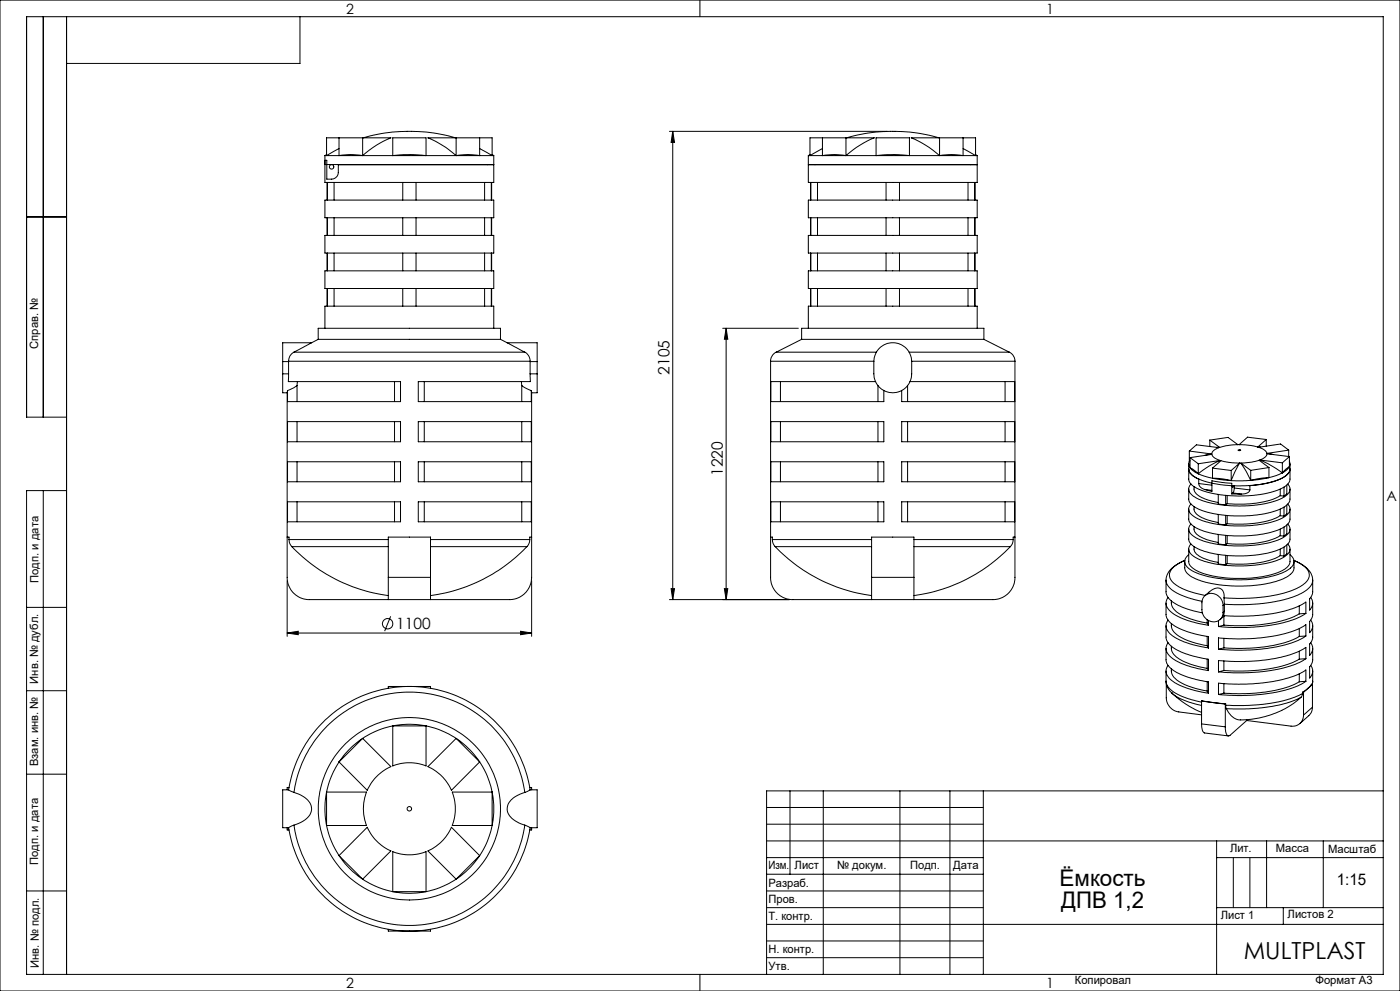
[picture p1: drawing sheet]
<svg xmlns="http://www.w3.org/2000/svg" width="420mm" height="297mm" viewBox="0 0 420 297" stroke-linecap="round" stroke-linejoin="round" font-family="sans-serif">
<g fill="none" stroke="#000" stroke-width=".3">
<path d="M0 0h420v297h-420zM13 5v120M20 5v287M90 5v14h-70M210 0v5M200.8 39.4h65.4M201.8 39.4v140.3M201.8 39.4l.6 3.3h-1.1zM97.5 48h.5v5.7a2.87 2.87 0 0 0 3.5-1.6v-2.7l46.6-.1h-50.6M97.5 46.6h.5M97.5 60h50.6v5.3h-50.6zM97.5 46.6v8.1h50.6v-8.1"/>
<path d="M98 46.3l-.5 .3M98 46.6h3.7M98 46.6v-5.3h19.3a28.8 28.8 0 0 0-8.5 5.3M98.1 54.7v5.3M98.2 54.7v5.3M100.2 54.7v5.3M101.7 46.6h7.1M101.7 44.5l-3.7 2.1M101.7 46.6a20 20 0 0 1 7.1 0M101.7 41.3v5.3M108.8 46.6h9M108.8 41.3v5.3"/>
<path d="M109 41.3a50 50 0 0 1 27.6 0M117.8 46.6h10M117.8 46.6l1.1-.1a38 38 0 0 1 8.9 .1M117.8 46.6v-5.3h10v5.3M120.8 54.7v5.3M124.8 54.7v5.3M127.8 46.6h9M136.8 46.6h7.1M136.8 46.6a30.6 30.6 0 0 0-8.4-5.3h19.2v5.3M136.8 46.6a19.8 19.8 0 0 1 7.1 0M136.8 41.3v5.3M143.9 46.6h3.7"/>
<path d="M143.9 44.5l3.7 2.1M143.9 41.3v5.3M145.4 54.7v5.3M146.2 49.3v.1M147.4 54.7v5.3M147.5 54.7v5.3M147.6 46.3l.5 .3M147.6 46.6h.5M242.5 46.6h.5M242.5 49.3l50.7 .1zM242.5 60h50.7v5.3h-50.7zM242.5 46.6v8.1h50.7v-8.1"/>
<path d="M243 46.3l-.5 .3M243 46.6h3.7M243 46.6v-5.3h19.3a30.1 30.1 0 0 0-8.5 5.3M243.2 54.7v5.3M244.5 49.3v.1M245.3 54.7v5.3M246.7 46.6h7.1M246.7 44.5l-3.7 2.1M246.7 46.6a19.8 19.8 0 0 1 7.1 0M246.7 41.3v5.3M253.8 46.6h9M253.8 41.3v5.3"/>
<path d="M254 41.3a50 50 0 0 1 27.6 0M262.8 46.6h10M262.8 46.6l1.1-.1a38 38 0 0 1 8.9 .1M262.8 46.6v-5.3h10v5.3M265.8 54.7v5.3M269.8 54.7v5.3M272.8 46.6h9.1M281.9 46.6h7M281.9 46.6a30.1 30.1 0 0 0-8.5-5.3h19.3v5.3M281.9 46.6a19.8 19.8 0 0 1 7 0M281.9 41.3v5.3M288.9 46.6h3.8"/>
<path d="M288.9 44.5l3.8 2.1M288.9 41.3v5.3M290.4 54.7v5.3M291.1 49.3v.1M292.4 54.7v5.3M292.5 54.7v5.3M292.7 46.3l.5 .3M292.7 46.6h.5M8 65h12M97.5 70.6h50.6v5.2h-50.6zM98.1 65.3v5.3M98.1 75.8v5.4"/>
<path d="M98.2 65.3v5.3M98.2 75.8v5.4M100.2 65.3v5.3M100.2 75.8v5.4M120.8 65.3v5.3M120.8 75.8v5.4M124.8 65.3v5.3M124.8 75.8v5.4M145.4 65.3v5.3M145.4 75.8v5.4M147.4 65.3v5.3M147.4 75.8v5.4"/>
<path d="M147.5 65.3v5.3M147.5 75.8v5.4M242.5 70.6h50.7v5.2h-50.7zM243.2 65.3v5.3M243.2 75.8v5.4M245.3 65.3v5.3M245.3 75.8v5.4M265.8 65.3v5.3M265.8 75.8v5.4M269.8 65.3v5.3M269.8 75.8v5.4M290.4 65.3v5.3"/>
<path d="M290.4 75.8v5.4M292.4 65.3v5.3M292.4 75.8v5.4M292.5 65.3v5.3M292.5 75.8v5.4M97.5 98.4v-6.6h50.6v6.6M97.5 81.2h50.6v5.3h-50.6zM98.1 86.5v5.3M98.2 86.5v5.3M100.2 86.5v5.3M120.8 86.5v5.3M124.8 86.5v5.3"/>
<path d="M145.4 86.5v5.3M147.4 86.5v5.3M147.5 86.5v5.3M216.8 98.4h22.7M217.8 98.4v81.3M217.8 98.4l.5 3.3h-1zM242.5 98.4v-6.6h50.7v6.6M242.5 81.2h50.7v5.3h-50.7zM243.2 86.5v5.3M245.3 86.5v5.3M265.8 86.5v5.3M269.8 86.5v5.3"/>
<path d="M290.4 86.5v5.3M292.4 86.5v5.3M292.5 86.5v5.3M84.8 112v5.7h1.3M84.8 108.4h1.8M84.8 112h1.8M84.8 108.4v3.6M86.1 117.7v55.3a6.6 6.6 0 0 0 6.7 6.7h60a6.7 6.7 0 0 0 6.7-6.7v-55.3M86.3 117l-.2 .7M86.6 112l-.1 2.4h33.7v6h-33.9v-3.4M86.6 108.3h72.4M86.6 108.3v3.7"/>
<path d="M88.2 105.5h69.2M88.2 105.5a2.93 2.93 0 0 0-1.6 2.8M89.1 115.5l-2.8 1.5M89.1 115.5v4.9M89.2 114.4l-.1 1.1M93.5 102.7l-5.3 2.8M93.5 102.7h-8.7v5.7M95.5 101.7h54.6M95.5 101.7v-3.3h54.6v3.3M95.5 101.7l-2 1M118.4 114.4v6M127.3 114.4v6"/>
<path d="M150.1 101.7l2.1 1M152.2 102.7l5.2 2.8M152.2 102.7h8.9v5.7M156.4 114.4l.1 1.1M156.5 115.5l2.9 1.5M156.5 115.5v4.9M157.4 105.5a2.97 2.97 0 0 1 1.6 2.8M159 112l.1 2.4h-33.6v6h33.9v-3.4M159 108.3v3.7M159 108.4h2.1M159 112h2.1M159.4 117l.1 .7"/>
<path d="M161.1 112v5.7h-1.6M161.1 108.4v3.6M231.2 108.3v64.7a6.6 6.6 0 0 0 6.6 6.7h60a6.6 6.6 0 0 0 6.7-6.7v-64.7M231.2 108.3h30.9M232.9 105.5l-1.1 .9-.4 .8-.2 1.1M232.9 105.5h30M234.1 114.4v6M240.5 101.7h54.7M240.5 101.7v-3.3h54.7v3.3M240.5 101.7l-7.6 3.8M262.7 114.4h-31.5v6h33.9v-3.4M263.4 115.5v4.9"/>
<path d="M263.6 104.6a5.7 5.7 0 0 1 6.2-1.5 5.7 5.7 0 0 1 3.7 5.3v3.6a5.7 5.7 0 0 1-5.7 5.7 5.7 5.7 0 0 1-5.7-5.7l.2-4.7 .4-1.4zM272.3 115.5v4.9M272.7 105.5h30.1M273 114.4h31.4v6h-33.9v-3.4M273.5 108.3h31M295.2 101.7l7.6 3.8M301.5 114.4v6M302.8 105.5l1.1 .9 .4 .8 .2 1.1M20 125h-12v-120h407v287h-407v-145h12M86.3 126.4h33.9v6h-33.9zM86.3 138.4h33.9v6h-33.9zM89.1 126.4v6"/>
<path d="M89.1 138.4v6M118.4 126.4v6M118.4 138.4v6M125.5 126.4h33.9v6h-33.9zM125.5 138.4h33.9v6h-33.9zM127.3 126.4v6M127.3 138.4v6M156.5 126.4v6M156.5 138.4v6M231.2 126.4h33.9v6h-33.9zM231.2 138.4h33.9v6h-33.9zM234.1 126.4v6"/>
<path d="M234.1 138.4v6M263.4 126.4v6M263.4 138.4v6M270.5 126.4h33.9v6h-33.9zM270.5 138.4h33.9v6h-33.9zM272.3 126.4v6M272.3 138.4v6M301.5 126.4v6M301.5 138.4v6M356.6 139v4.6a4.3 4.3 0 0 0 3.4 3.2l2.3 .7 2.6 .6 6.3 .6 5-.3 5.2-.9a8.2 8.2 0 0 0 5.5-3.3l.1-5.2M356.8 138.2l-.2 1 .4 1M356.8 135.2l2.1-1.9 6.8 .9a2.57 2.57 0 0 0-2.2 1.9"/>
<path d="M356.8 135.2l6.7 .9M356.8 135.2v3M357 137.2l6.5-1a3.4 3.4 0 0 0 2.5 1.8M357 138.1l-.2 .1M357 137.2l2.5 1.8M357 137.2v3M359.5 139v3M362.9 131.9l5.5-.8 3 2.2-2.7 .2-2.8 .6M362.9 131.9l3 2.2M362.9 131.9v1.9M363.5 136.1l-2.1 .4M365.1 134.1h.8"/>
<path d="M366 138a26.4 26.4 0 0 0-6.5 4M366 138l-6.5 1M371.3 133.2h.5M371.4 134.9h.8l-.4 .2zM371.9 138.8l-2.5 5.2M371.9 138.8l-3.3-.2-2.3-.5-2.6 2.2M371.9 138.8l-2.5 2.2M372.3 138.8l3.2-.3 2.2-.6 3 2.2M372.3 138.8l1.5 2.4 1.4 2.8M372.3 138.8l2.9 2.2M377.3 134h.8M378 137.9a30.9 30.9 0 0 1 6.7 3.8"/>
<path d="M378 137.9l6.7 .8M379.9 131.7l-5.6-.7-2.6 2.3 3.7 .2 1.9 .5M379.9 131.7v2M379.9 131.7l-2.6 2.3M380.1 135.9l1.9 .3M384.7 138.7v3M386.6 134.9l-2.4-1.8-6.6 1a3.4 3.4 0 0 1 2.5 1.8M386.6 134.9l-6.5 1M386.6 134.9v1.9M386.8 138.2l.2 .7-.2 1M386.8 136.8l-6.7-.8a2.61 2.61 0 0 1-2.1 1.9M386.8 139.9l-.7 .9-1.4 .9"/>
<path d="M386.8 139.9l-1 .6-1.1 1.2M386.8 136.8l-2.1 1.9M386.8 136.8v3.1M13 147v145M86.3 150.4h33.9v6h-33.9zM89.1 150.4v6M118.4 150.4v6M125.5 150.4h33.9v6h-33.9zM127.3 150.4v6M156.5 150.4v6M231.2 150.4h33.9v6h-33.9zM234.1 150.4v6"/>
<path d="M263.4 150.4v6M270.5 150.4h33.9v6h-33.9zM272.3 150.4v6M301.5 150.4v6M356.6 146.6v3a4.6 4.6 0 0 0 3.7 3.3l3.8 1 6.1 .7 5.5-.1 5.7-1a8.2 8.2 0 0 0 5.5-3.3l.1-3.6M356.6 152.6v3a4.6 4.6 0 0 0 3.7 3.3l3.8 1 6.1 .7 5.1-.1 5.4-.8a8.7 8.7 0 0 0 6.2-3.5l.1-3.6M356.6 158.6v3a4.1 4.1 0 0 0 3.1 3l4.4 1.3 4.8 .6 4.1 .1 3.6-.2 4.5-.8a8.3 8.3 0 0 0 5.8-3.4l.1-3.6M357 140.2l.9 .8 1.6 1M357 140.2l2.5 1.8M357.3 145.1a2.28 2.28 0 0 0 .9 3.7l.3 .2a31 31 0 0 0 15.9 2.6l3.5-.4 3.5-.7a8.2 8.2 0 0 0 5.5-3.3l.1-1-.7-1.1M357.3 151.1a2.28 2.28 0 0 0 .9 3.7l.3 .2a30.6 30.6 0 0 0 15.9 2.5l3.9-.3 3.1-.7a7.5 7.5 0 0 0 5.5-3.4l.1-1-.7-1M357.3 157.1a2.28 2.28 0 0 0 .9 3.7l1.8 .9 3 1 5.4 .8 5.5 .1 3.6-.3 3.2-.6a8.7 8.7 0 0 0 6.2-3.5l.1-1.1-.7-1"/>
<path d="M358.2 145.8v.8a4 4 0 0 0 3.2 2.9l4.1 1.1M358.2 151.8v.8a4 4 0 0 0 3.2 2.9l4.1 1.1M358.2 157.8v.8a3.9 3.9 0 0 0 3.2 2.9l4.1 1.1M359.5 142l4.2 1.3M359.6 143.6a4.2 4.2 0 0 1-3-3.1 4.3 4.3 0 0 0 3.4 3.2l3.7 1.1 5.6 .8 6.9-.2 4.9-.8a8.5 8.5 0 0 0 5.8-3.4l.1-.7a4.7 4.7 0 0 1-3.8 3.4l-3.2 .9-5 .8M359.6 144.9l.4 1 1.3 .8M359.6 143.6v1.3M359.6 143.6h.1M359.6 144.9l4 .5M361.3 146.7l2.3 .6v-3.2l5.9 .7v3.2M361.3 146.7l2.3 .3M363.7 143.3l5.7 .7"/>
<path d="M363.7 143.3l3.2 .2 2.5 .5M363.7 140.3l5.7 .7M363.7 140.3v3M365.5 148.2v2.8l2.2 .3M365.5 154.2v2.8l2.2 .3M367.7 148.4v2.9M367.7 154.4v2.9M368.2 151l-.5 .3M368.2 148.5v2.5M368.2 154.5v2.4M368.2 156.9l-.5 .4M369.4 141v3"/>
<path d="M369.5 148l2.9 .1M369.7 145.6l.1 .5 .2-.5M369.9 147.7l2.5 .4M369.9 147.7l-.4 .3M370.3 146.3l-.1 .9-.3 .5M370.3 146.3l4.7 .5M370.3 145.6v.7M374.8 145.5l.2 .1M375 146.8l-.1 .3a2.59 2.59 0 0 1-2.5 1M375 145.6v1.2M375.2 144h-5.8M375.2 141v3"/>
<path d="M380.7 143.2l-5.5 .8M380.7 143.2l-2.1 .1-3.4 .7M380.7 140.1l-5.5 .9M380.7 140.1v3.1M384.1 148.6l-3.2 1.4-4.1 .8-3.4 .3-5.2-.1M384.1 154.5l-.2 .2a27.3 27.3 0 0 1-14.5 2.3l-1.2-.1M384.1 148.6l1.1 .1M384.1 146.6v2M384.1 152.6v1.9M384.1 158.6v1.9M384.1 154.5l1.1 .2M384.7 141.7l-4 1.5"/>
<path d="M385.2 146v2.7M385.2 152v2.7M385.2 158v2.7M386 145.4v2.6l-.8 .7M386 151.4v2.5l-.8 .8M386 157.3v2.6l-.8 .8M86.1 161h.6v.7M86.1 174.1v16.6M86.7 161.7h29.8M86.7 161.7l.2 1 .7 1.1M87.6 163.8h28.9M87.6 163.8a48.8 48.8 0 0 0 28.9 14.7"/>
<path d="M116.5 173v6.7M116.5 173v-12h12.7v12M116.5 173h12.7M129.2 173v6.7M129.2 161.7h29.7M129.2 163.8h28.9M158.1 163.8a48.8 48.8 0 0 1-28.9 14.7M158.9 161.7l-.2 1.2-.6 .9M159.5 174.1v16.6M159.5 161h-.6v.7M200.8 179.7h36M201.3 176.4h1.1l-.6 3.3z"/>
<path d="M217.3 176.4h1l-.5 3.3zM231.2 161h.5v.7M231.7 161.7h29.8M231.7 161.7l.2 1.1 .7 1M232.6 163.8h28.9M232.6 163.8a49 49 0 0 0 28.9 14.7M261.5 173v6.7M261.5 173v-12h12.7v12M261.5 173h12.7M274.2 161.7h29.8M274.2 173v6.7M274.2 163.8h28.9"/>
<path d="M303.1 163.8a49 49 0 0 1-28.9 14.7M304 161.7l-.3 1.1-.6 1M304.5 161h-.5v.7M349.8 173.9a6.6 6.6 0 0 1 4.7-5.5l1-.4a7 7 0 0 0-4.7 4 4.6 4.6 0 0 0 3.4 4.1l3.1 1.3 4.3 1.1M349.8 173.9v3.4a5.5 5.5 0 0 0 3.9 4.2l2.6 1.1 4.4 1.1M349.8 173.9a5.5 5.5 0 0 0 3.9 4.1l2.8 1.2 4.1 1M350.4 179a3.2 3.2 0 0 0 1.4 4.8 25.4 25.4 0 0 0 10.7 3.6M355.4 168.3v1.9a4.2 4.2 0 0 0 3.3 3.3l4.6 1.4 6.3 .7 6.2-.1 4-.5 2.4-.6a8.4 8.4 0 0 0 5.9-3.5l.1-2.6M356.6 164.6v3.7a4.6 4.6 0 0 0 3.7 3.3l3.8 1.1 6.1 .7 5.5-.2 5.7-1a7.5 7.5 0 0 0 5.5-3.4l.1-4.2M356.6 166.3a2.44 2.44 0 0 0-1.2 2.3 2.44 2.44 0 0 0 1.6 2 29.1 29.1 0 0 0 15 3.2l5.6-.4 4.2-.8a9.3 9.3 0 0 0 6.3-3.6 2.42 2.42 0 0 0-1.1-2.7M357.3 163.1a2.28 2.28 0 0 0 .9 3.7 29.5 29.5 0 0 0 15.7 2.8l3.6-.3 2.8-.6a9.7 9.7 0 0 0 6.5-3.4l.2-1.1-.7-1.1M358.2 163.8v.8a3.9 3.9 0 0 0 3.2 2.9l4.1 1.1"/>
<path d="M361.5 178.5l1.2-1a2.83 2.83 0 0 1 4-.6 2.98 2.98 0 0 1 .5 2.3M365.5 160.2v2.8l2.2 .3M365.5 166.2v2.8l2.2 .3M367.2 179.2l.1 1.9M367.7 160.4v2.9M367.7 166.4v2.9M368.2 160.5v2.4M368.2 166.5v2.4M368.2 162.9l-.5 .4M368.2 168.9l-.5 .4M384.1 160.5l-3.5 1.5-3.4 .7-4.2 .4-4.8-.2M384.1 166.5l-1.4 .8-1.8 .6-3.3 .8-4.6 .4-4.8-.2"/>
<path d="M384.1 164.6v1.9M384.1 160.5l1.1 .2M384.1 166.5l1.1 .1M385.2 164v2.6M386 163.3v2.6l-.8 .7M388.2 168a7.8 7.8 0 0 1 5.6 5.4 4.4 4.4 0 0 1-3.1 4.3l-4.2 1.7-5.1 1.1-6.9 .7-7.2-.1M388.2 168a7.2 7.2 0 0 1 4.5 3.8 4.2 4.2 0 0 1-2.9 4.2l-4.6 1.8-5.6 1.1-7 .4-5.4-.1M393.8 173.9v3.7l-.3 .9-.6 1v3.3a2.78 2.78 0 0 0 .3-3.8M8 182h12M86.1 189.7l3.4-.5v1zM86.1 189.7h73.4M117.2 184.7l-1.8 4.5"/>
<path d="M156.2 189.2l3.3 .5-3.3 .5zM349.8 180.8v3.3a5.1 5.1 0 0 0 3.6 4l4 1.6 5.1 1.1v3.4M349.8 187.5v3.4a5.4 5.4 0 0 0 3.9 4.2l4.1 1.5 4.7 1v3.4M349.8 194.3v3.4a5.5 5.5 0 0 0 3.9 4.2l3.7 1.4 5.1 1.1v3.3M350.4 185.8a3.3 3.3 0 0 0 1.6 4.9 26.7 26.7 0 0 0 10.5 3.5M350.4 192.6a3.2 3.2 0 0 0 1.4 4.7 25.4 25.4 0 0 0 10.7 3.7M350.4 199.4a3.3 3.3 0 0 0 1.6 4.9 26 26 0 0 0 10.5 3.4M351.4 180.1v.7a5.4 5.4 0 0 0 3.8 3.9l3.8 1.4 3.2 .6M351.4 186.9v.6a4.9 4.9 0 0 0 3.5 3.8l3.7 1.4 3.6 .8M351.4 193.7v.6a5.3 5.3 0 0 0 3.8 4l3 1.1 4 .9M362.2 186.7l.3 .7M362.2 185.7v1"/>
<path d="M362.2 190.7v2.8M362.2 197.5v2.8M362.2 193.5l.3 .7M362.5 185.9v1.5M365.5 186v1.8M366.9 181.5a3.4 3.4 0 0 0-2.1-3.3 3.4 3.4 0 0 0-3.8 .9l-.4 1.3v2.3a3.4 3.4 0 0 0 2.1 3.3 3.4 3.4 0 0 0 3.8-.9l.4-1.6M366.9 181.5v2M367.2 184.6l-1.2 1.1M367.2 187.4l-1.7 .4M367.2 184.6v2.8M367.2 191.3v2.9M367.2 198.1v2.8"/>
<path d="M367.2 194.2l-1.7 .4M367.2 184.5v.1M367.3 183.2l-.3 1.3 3.3 .2 7.3-.3 6.6-1a21.5 21.5 0 0 0 7.6-3v3.4M367.3 181.1v2.1M367.3 181.1l-.4 .4M367.3 183.2l-.4 .3M389.8 184l-.3 .1a39.9 39.9 0 0 1-19.6 3.4l-2.7-.1M389.8 190.7l-.5 .4a43.3 43.3 0 0 1-21.1 3.1h-1M389.8 197.6l-3.6 1.5-5.3 1.3-6.7 .7-7-.2M389.8 181.6v2.4M389.8 188.4v2.3M389.8 195.2v2.4"/>
<path d="M391.8 183.8a33.9 33.9 0 0 1-16.8 4.2l-5 .1-4.5-.3M391.8 190.6a32 32 0 0 1-15.2 4.1l-6.1 .2-5-.3M391.8 190.6v-3.4a32 32 0 0 1-15.2 4.1l-5.5 .2-5.6-.3v3.4M391.8 197.4a33.9 33.9 0 0 1-16.8 4.2h-5l-4.5-.2M391.8 197.4v-3.4a35 35 0 0 1-16.8 4.2l-4.5 .1-5-.3v3.4M391.8 183.8l-2 .2M391.8 190.6l-2 .1M391.8 197.4l-2 .2M393.8 180.8v3.6l-.3 .9-.6 .9v3.4a2.74 2.74 0 0 0 .3-3.8M393.8 187.5v3.7l-.3 .9-.6 .9v3.4a2.78 2.78 0 0 0 .3-3.8M393.8 194.3v3.7l-.3 .9-.6 .9v3.4a2.74 2.74 0 0 0 .3-3.8M8 207h12"/>
<path d="M116.5 206.3v-.6h12.7v.6M117.8 217.6l-4.7 1.4-4.3 2.3M117.8 217.6v11.9a13.6 13.6 0 0 1 10 0v-11.9M117.8 217.6l4.6-.5 5.4 .5M117.8 217.6h10M127.8 217.6a26.3 26.3 0 0 1 9 3.7M349.8 204.1a4.8 4.8 0 0 0 1.7 3.6M349.8 204.1a5.5 5.5 0 0 0 3.9 4.2l2.9 1.1 3.9 1M349.8 201.1v3M349.9 204.9v4.2a4.3 4.3 0 0 0 3.7 4.3l6.9 .8M351.4 200.4v.7a4.9 4.9 0 0 0 3.5 3.8l3.7 1.4 3.6 .8M351.5 207.7a29.2 29.2 0 0 0 9 5.8"/>
<path d="M351.5 207.7h.1M351.5 207.7a19.8 19.8 0 0 0 9 3.7M360.5 210.1l7.2 .8M360.5 217a2.69 2.69 0 0 0 .9 2.7l7.1 .9M360.5 210.1l7.1 .9M360.5 217l7.1 .8M360.5 210.1v6.9M362.2 204.3v2.8M362.2 200.3l.3 .7M362.2 207.1l.3 .6M367.2 204.9v2.8M367.2 200.9l-1.7 .5"/>
<path d="M367.2 207.7l-1.7 .4M367.6 211v6.8M367.7 211.3l.2 1.1M367.7 210.9v.4M367.7 210.9l-.1 .1M374 215.9l-5 4.5a.75 .75 0 0 1-.9 0 .75 .75 0 0 1-.3-.8l-.2-1.8M374 215.7v.2M389.8 204.3l-.5 .3a42.8 42.8 0 0 1-20 3.3l-2.1-.2M389.8 202v2.3M390.3 209a26.7 26.7 0 0 1-19.2 6.6 5.9 5.9 0 0 1-3.2-3.2M390.3 209l-3.5 1.5-4.9 1.2-7.4 .7h-6.6M390.7 207.9l-3.8 1.6-5.5 1.2-7 .7-6.7-.1"/>
<path d="M390.7 207.9l-.4 1.1M390.7 207.5v.4M390.7 207.5h.4M391.1 214.3a3.2 3.2 0 0 1-3.8 3.3l-13.3-1.7M391.1 207.5v6.8M391.8 204.2a32 32 0 0 1-15.2 4.1l-5.5 .2-5.6-.4M391.8 204.2v-3.4a33.9 33.9 0 0 1-16.8 4.2h-5l-4.5-.3v3.4M391.8 204.2l-2 .1M392.4 206.3l-1.7 1.2M392.4 206.3l-1.3 1.2M393.7 205.1h-.3l-1 1.2M393.7 211.9l-.5 1.9-3.2 3"/>
<path d="M393.7 205.1l-1.3 1.2M393.7 205.1v6.8M393.7 211.9l-2.6 2.4M393.8 204.1l-.1 1M393.8 204.1l-.2 1M393.8 201.1v3M8 232h12M86.6 236.7h-1.8v11.4h1.8M86.6 236.7l1.6 .8M86.6 236.7a36.7 36.7 0 0 1 36.2-31 36.7 36.7 0 0 1 36.2 31M86.7 236h-.6v.7M88.2 237.5a35 35 0 0 1 34.6-30.1 35 35 0 0 1 34.6 30.1"/>
<path d="M88.2 237.5a6.4 6.4 0 0 1 5.3 4.6 4.9 4.9 0 0 1-3.9 4.7l-1.4 .5M98 237.4h12a13.6 13.6 0 0 0 0 10h-12M98 237.4l-.5 4.6 .5 5.4M98 237.4v10M101.7 228.3l-2.3 4.4-1.4 4.7M108.8 221.3l8.5 8.5a14.1 14.1 0 0 0-7.1 7.1l-8.5-8.6M108.8 221.3l-3.1 2.4-2.1 2.2-1.9 2.4M108.8 221.3l-7.1 7M136.8 221.3l-8.4 8.5a13.8 13.8 0 0 1 7 7.1l8.5-8.6M136.8 221.3l4.2 3.5 2.9 3.5M136.8 221.3l7.1 7M143.9 228.3a24.6 24.6 0 0 1 3.7 9.1"/>
<path d="M147.6 237.4h-11.9a14.1 14.1 0 0 1 0 10h11.9M147.6 237.4l.5 3.8v2.4l-.5 3.8M147.6 237.4v10M157.4 237.5a6.6 6.6 0 0 0-5.2 4.5 4.7 4.7 0 0 0 3.4 4.6l1.8 .7M158.9 236h.6v.7M159 236.7l-1.6 .8M159 236.7h2.1v11.4h-2.1M237 237v25M247 237v55M270 237v55M285 237v55M295 237v55"/>
<path d="M415 237h-185v55M86.1 248.1v.6h.6M86.6 248.1a36.7 36.7 0 0 0 36.2 30.9 36.7 36.7 0 0 0 36.2-30.9M88.2 247.3a35 35 0 0 0 34.6 30.1 35 35 0 0 0 34.6-30.1M88.2 247.3l-1.6 .8M98 247.4l1.4 4.7 2.3 4.3M101.7 256.4l8.5-8.5a14.1 14.1 0 0 0 7.1 7.1l-8.5 8.5M101.7 256.4l1.9 2.5 2.1 2.2 3.1 2.4M101.7 256.4l7.1 7.1M143.9 256.4l-8.5-8.5a13.8 13.8 0 0 1-7 7.1l8.4 8.5M143.9 256.4l-2.9 3.6-4.2 3.5M143.9 256.4l-7.1 7.1"/>
<path d="M147.6 247.4l-.6 2.4a23.5 23.5 0 0 1-3.1 6.6M157.4 247.3l1.6 .8M159.5 248.1v.6h-.6M230 257h65M230 242h65M230 247h65M230 252h185M365 252v40M365 257h50M370 257v15M375 257v15M380 252v20"/>
<path d="M397 252v20M8 267h12M108.8 263.5l4.3 2.3 4.7 1.4M116.5 278.5v.5h12.7v-.5M117.8 267.2v-12a13.6 13.6 0 0 0 10 0v12M117.8 267.2l4.6 .5 5.4-.5M117.8 267.2h10M136.8 263.5l-2.8 1.6a23.4 23.4 0 0 1-6.2 2.1M230 262h65M230 267h65M230 272h65M230 277h185"/>
<path d="M365 272h50M385 272v5M210 292v5M230 282h65M230 287h65"/>
<circle cx="99.5" cy="50" r=".68"/>
<circle cx="116.3" cy="186.9" r="1.55"/>
<circle cx="122.8" cy="242.4" r="27.3"/>
<circle cx="122.8" cy="242.4" r=".66"/>
</g>
<g fill="#000">
<path d="M217.3 176.4h1l-.5 3.3zM217.8 98.4l.5 3.3h-1zM201.3 176.4h1.1l-.6 3.3zM201.8 39.4l.6 3.3h-1.1z"/>
<path d="M86.1 189.7l3.4-.5v1zM156.2 189.2l3.3 .5-3.3 .5z"/>
</g>
<text font-size="7.1" x="373.1" y="287.4">MULTPLAST</text>
<g font-size="6.9">
<text x="317.9" y="265.6">Ёмкость</text>
<text x="318.3" y="272.1">ДПВ 1,2</text>
</g>
<text font-size="4.8" x="401" y="265.3">1:15</text>
<g font-size="4.7">
<text x="200.8" y="112.2" transform="rotate(-90 200.8 112.2)">2105</text>
<text x="216.8" y="142.6" transform="rotate(-90 216.8 142.6)">1220</text>
<text x="118.9" y="188.6">1100</text>
</g>
<g font-size="4.2">
<text x="103.8" y="4.2">2</text>
<text x="313.8" y="4.2">1</text>
<text x="415.9" y="150.2">A</text>
<text x="103.8" y="296.2">2</text>
<text x="313.8" y="296.2">1</text>
</g>
<g font-size="3.4">
<text x="11.5" y="104.5" transform="rotate(-90 11.5 104.5)">Справ. №</text>
<text x="11.6" y="174.7" transform="rotate(-90 11.6 174.7)">Подп. и дата</text>
<text x="11.4" y="204.9" transform="rotate(-90 11.4 204.9)">Инв. № дубл.</text>
<text x="11.4" y="229.6" transform="rotate(-90 11.4 229.6)">Взам. инв. №</text>
<text x="369" y="255.5">Лит.</text>
<text x="382.8" y="255.5">Масса</text>
<text x="398.4" y="255.6">Масштаб</text>
<text x="11.4" y="259.2" transform="rotate(-90 11.4 259.2)">Подп. и дата</text>
<text x="230.5" y="260.5">Изм.</text>
<text x="238.4" y="260.4">Лист</text>
<text x="251.1" y="260.4">№ докум.</text>
<text x="273" y="260.4">Подп.</text>
<text x="286" y="260.4">Дата</text>
<text x="230.5" y="265.7">Разраб.</text>
<text x="230.5" y="275.7">Т. контр.</text>
<text x="230.6" y="270.7">Пров.</text>
<text x="366.2" y="275.3">Лист 1</text>
<text x="386.3" y="275.2">Листов 2</text>
<text x="230.6" y="285.7">Н. контр.</text>
<text x="11.6" y="290" transform="rotate(-90 11.6 290)">Инв. № подл.</text>
<text x="230.6" y="290.7">Утв.</text>
<text x="322.5" y="295">Копировал</text>
<text x="394.6" y="295">Формат А3</text>
</g>
</svg>
